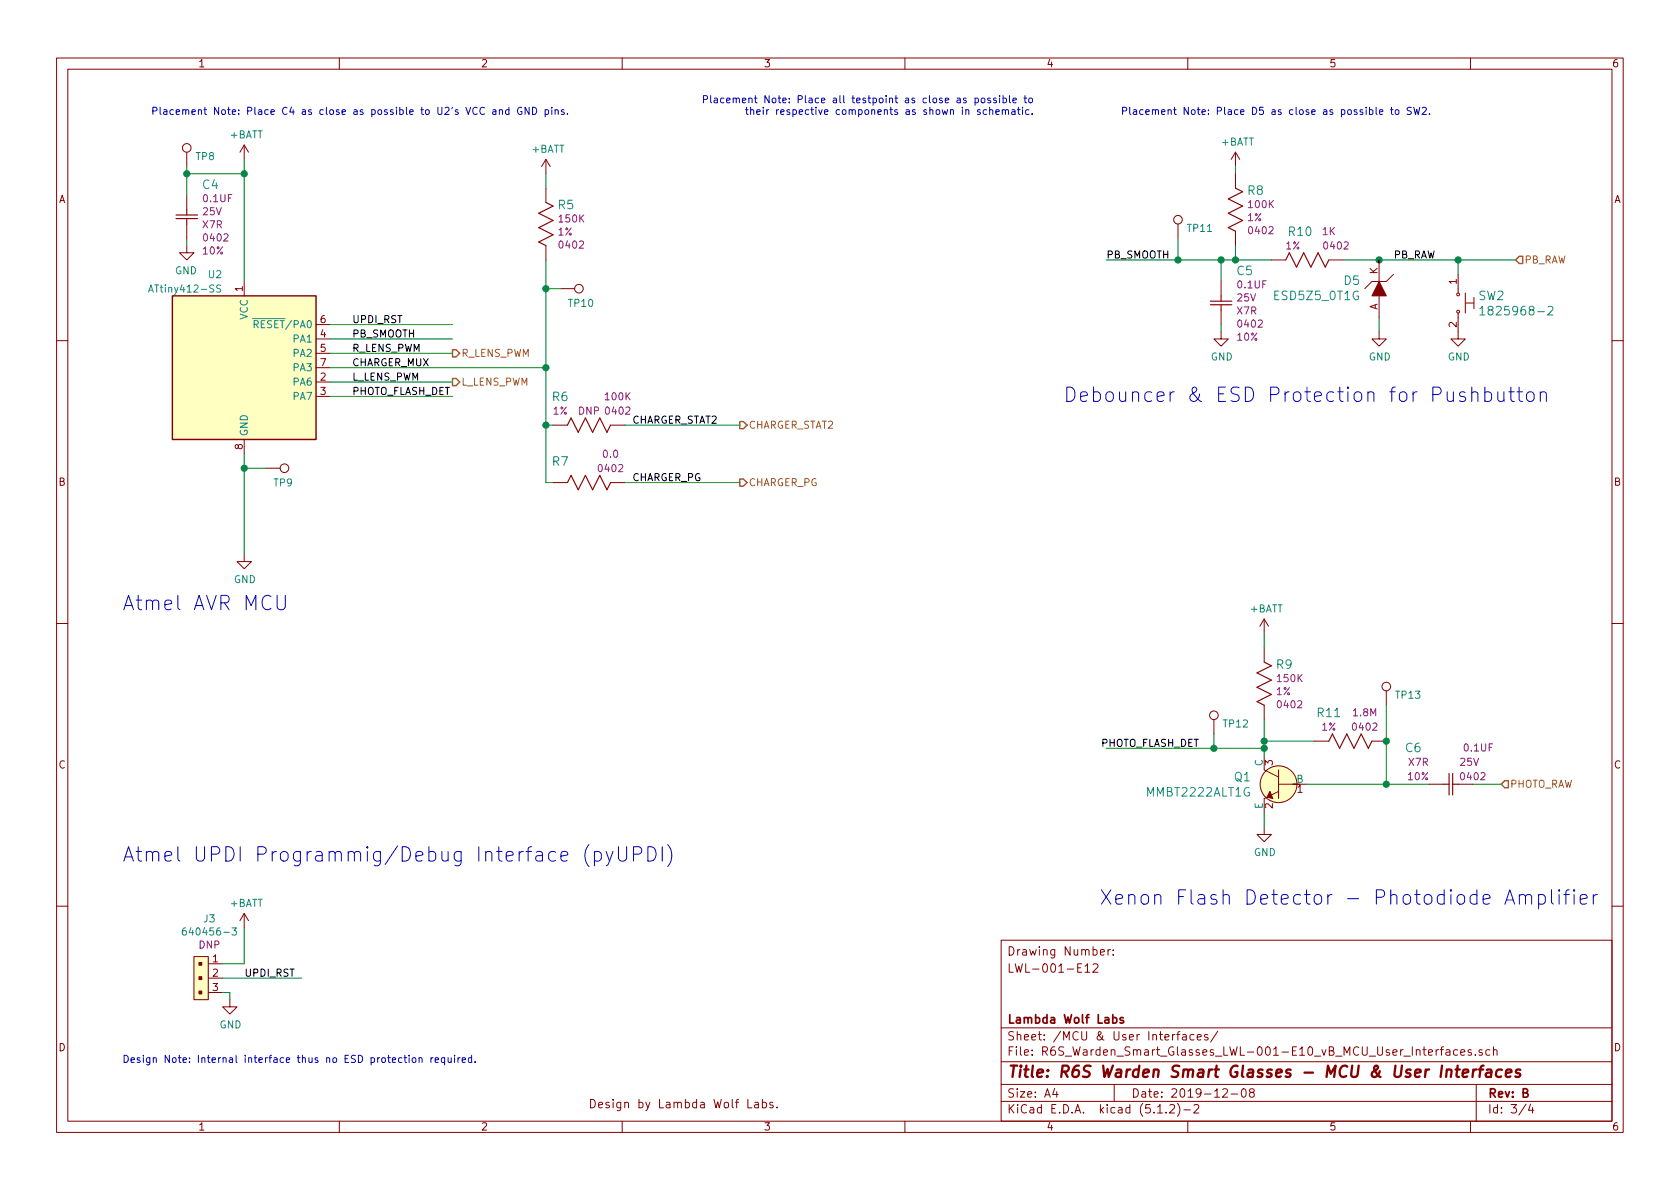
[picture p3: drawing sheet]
<svg xmlns="http://www.w3.org/2000/svg" width="297mm" height="210mm" viewBox="0 0 297 210" stroke-linecap="round" stroke-linejoin="round" font-family="sans-serif">
<g fill="none" stroke="#840000" stroke-width=".18">
<path d="M10 10.3h277v189.9h-277zM12 12.2h273v186.1h-273zM60 10.3v1.9M110 10.3v1.9M160 10.3v1.9M210 10.3v1.9M260 10.3v1.9M33 26.9v2.6M33 34.5v2.6M33 39.6v2.6M43.2 25.6v2.6M43.2 25.6l-.8 1.3"/>
<path d="M43.2 25.6l.7 1.3M96.5 28.2l-.7 1.3M96.5 28.2v2.5M96.5 33.3v2.5M96.5 28.2l.8 1.3M208.3 39.6v2.6M218.4 26.9l-.7 1.3M218.4 26.9v2.6M218.4 30.7v2.6M218.4 26.9l.8 1.3M33 43.4v1.3h-1.3l1.3 1.3 1.3-1.3h-1.3M43.2 49.8v2.5"/>
<path d="M55.9 59.9h2.5M55.9 57.4h2.5M96.5 43.4v2.6M99.1 51h2.5M215.9 58.7v1.2h1.3l-1.3 1.3-1.3-1.3h1.3M215.9 49.8v2.5M215.9 54.9v2.5M218.4 40.9v2.5M224.8 46h2.5M234.9 46h2.6M243.8 58.7v1.2h1.3l-1.3 1.3-1.2-1.3h1.2M243.8 46v3.8"/>
<path d="M243.8 52.3v3.8M246.4 48.5l-1.3 1.3h-2.5l-1.3 1.2M257.8 55.4v4.5h1.3l-1.3 1.3-1.3-1.3h1.3M257.8 48.5v3.3M259.1 51.8v3.6M259.1 53.6h1.5M260.6 52.6v2M10 60.2h2M43.2 77.7v2.6M55.9 67.6h2.5M55.9 70.1h2.5M55.9 62.5h2.5"/>
<path d="M55.9 65h2.5M97.8 75.2h2.5M107.9 75.2h2.6M285 60.2h2M43.2 98v1.3h1.2l-1.2 1.3-1.3-1.3h1.3M47 82.8h2.5M97.8 85.3h2.5M107.9 85.3h2.6M10 110.3h2M223.5 109.5v2.5M223.5 114.5v2.6M223.5 109.5l-.7 1.2"/>
<path d="M223.5 109.5l.8 1.2M285 110.3h2M214.6 127.2v2.6M223.5 133.6v2.5l2.6 1.3M223.5 124.7v2.5M226.1 138.7h5M226.1 139.9l-2.6 1.3v2.6M226.1 136.1v5.1M232.4 131.1h2.5M242.6 131.1h2.5M245.1 122.2v2.5M252.7 138.7h2.6"/>
<path d="M257.8 138.7h2.5M223.5 146.3v1.3h1.3l-1.3 1.2-1.3-1.2h1.3M10 160.2h2M34.3 169.2h2.5v7.6h-2.5zM36.8 170.4h2.6M36.8 173h2.6M36.8 175.5h2.6M40.6 176.8v1.2h1.3l-1.3 1.3-1.2-1.3h1.2M43.2 161.5v2.6M43.2 161.5l-.8 1.3M43.2 161.5l.7 1.3M177 166.3h108v32h-108z"/>
<path d="M191.8 170.9l.5-.5v1.5M191.8 171.9h.9M193.3 170.6l.2-.2h.3l.3 .2v.3l-.9 1h.9M194.6 168.4l.7-.1-.1-.3-.4-.1-.2 .2v.7h.6M195.9 167.9v1M196.3 167.9l-.4 .3M196.8 168.8v.1M196.8 168v.1M285 160.2h2M60 198.3v1.9M110 198.3v1.9M132.2 194.4v1.5h.7"/>
<path d="M133.5 195h.5l.1 .9M134.1 195.3h-.5l-.2 .2 .2 .4 .5-.1M134.8 195l.4-.1 .3 .3v.6l-.3 .1-.4-.1M134.8 194.4v1.5M136.7 195l-.4-.1-.2 .2 .1 .2 .5 .2v.3h-.6M137.4 195.8v.1M160 198.3v1.9M177 194.8h108M177 191.8h108M177 187.8h108M177 181.8h108M186.5 192.5l-.4 1h1"/>
<path d="M186.8 193v1M197 191.8v3M204.7 196.8h.8M206.2 196.7v.1M206.8 195.5l.2-.2h.4l.2 .2 .1 .3-.1 .2-.8 .8h.9M208.1 182.9h.5M208.2 195.1a1.71 1.71 0 0 1 0 2.3M208.6 182.4l-.3 .2v1.3M209.1 183h.6l.1 .9M209.3 196.3h1.2M209.8 183.3l-.6 .1a.29 .29 0 0 0-.2 .2 .29 .29 0 0 0 .2 .3l.6-.1M210 198.3v1.9"/>
<path d="M211.1 195.5l.2-.2h.4l.3 .5-1 1h1M211.1 183l-.4-.1-.3 .3 .1 .6 .2 .1 .4-.1M211.7 183.4l.7-.1-.1-.3-.4-.1-.2 .2 .1 .7h.5M213.5 183a.37 .37 0 0 0-.5 .1v.3l.5 .1 .1 .1-.2 .3-.4-.1M215.3 182.3l-1.3 2M216.2 192.7l.2-.2h.4l.2 .5-.9 1h.9M217.7 193.5h1.1M219.6 192.7l.4-.2a.94 .94 0 0 1 0 1.5 .82 .82 0 0 1-.4-1.3zM221.2 193.2l-.3-.3 .1-.2 .2-.2 .4 .1 .2 .2-.1 .2-.6 .2a.48 .48 0 0 0-.1 .7l.2 .1 .5-.1a.48 .48 0 0 0-.1-.7h-.1M254.4 185.6l-.5 .3M254.6 185.6h.6M255.2 185.1l-.3 .1v.1v1.3"/>
<path d="M255.7 185.7h.6l.1 .9M256.4 186h-.5l-.3 .3 .3 .3 .5-.1M257.7 185.7l-.4-.1-.3 .3 .1 .6h.6M258.3 186.1l.7-.1-.1-.3-.4-.1-.2 .2v.7h.6M260 198.3v1.9M260.1 185.7l-.3-.1-.2 .2v.2l.5 .2v.3h-.5M260.9 186.5v.1M261 191.8v6.5M262.1 185.7l-.4-.1-.2 .2 .1 .2 .5 .2v.3h-.6M263.4 185.7l-.4-.1-.3 .3 .1 .6 .2 .1 .4-.1M264.1 185.7l.2-.1 .3 .1 .1 .9M264.1 185.1v1.5"/>
<path d="M269.8 195.2l-1.2 2M270.6 195.2l-.3 1.1h.9M271 195.8v1"/>
<circle cx="33" cy="26.2" r=".76"/>
<circle cx="208.3" cy="38.9" r=".76"/>
<circle cx="102.4" cy="51" r=".76"/>
<circle cx="257.8" cy="55.1" r=".25"/>
<circle cx="257.8" cy="52.1" r=".25"/>
<circle cx="50.3" cy="82.8" r=".76"/>
<circle cx="214.6" cy="126.5" r=".76"/>
<circle cx="226.1" cy="138.7" r="3.3"/>
<circle cx="245.1" cy="121.4" r=".76"/>
</g>
<g fill="none" stroke="#840000" stroke-width=".41">
<path d="M255.8 189.3a.52 .52 0 0 1 .9 .1l-.2 1M255.8 189.1l-.1 1.3M257.4 189.1h.7M257.7 188.4l-.2 1.8 .1 .1 .4 .1M258.6 189.8l1-.2-.1-.4h-.7l-.2 1 .2 .2 .6-.1M260.5 189.1l-.2 1.3M261.1 189.1a.5 .5 0 0 0-.6 .4M261.5 189.1h.7M262.3 188.4l-.4 .1-.1 .2-.2 1.7M262.9 189.2h.8l-.1 1.2M263.7 189.6l-.7 .1a.4 .4 0 0 0-.3 .3 .4 .4 0 0 0 .2 .4l.7-.1M265.6 189.2a.68 .68 0 0 0-1 .3v.8l.2 .1 .6-.1"/>
<path d="M266.3 189.8l.9-.2v-.4l-.6-.1-.3 .3v.9l.2 .1 .6-.1M268.8 189.2a.49 .49 0 0 0-.8 .3l.1 .2 .5 .1 .2 .3-.3 .3-.6-.1"/>
</g>
<path d="M196.7 180l.5-.1 .3 .3-.1 .6-.2 .1-.5-.1M198.6 180a.37 .37 0 0 0-.6 .1l.1 .3 .5 .1 .1 .1-.2 .3-.5-.1" fill="none" stroke="#840000" stroke-width=".3"/>
<g fill="#ffffc2" stroke="#ffffc2" stroke-width=".18">
<path d="M30.5 52.3h25.4v25.4h-25.4z"/>
<path d="M34.3 169.2h2.5v7.6h-2.5z"/>
<circle cx="226.1" cy="138.7" r="3.3"/>
</g>
<path d="M30.5 52.3h25.4v25.4h-25.4z" fill="none" stroke="#840000" stroke-width=".25"/>
<path d="M26.3 51.7l.4-1.3 .4 1.3M26.4 51.3h.6M39 50.5l-.5-.1-.1 .1v.4l.5 .2 .1 .3-.2 .3-.5-.1M44.6 56.3h1.3M44.9 57.3l.7-.1v-.4l-.7-.1v1.3M261.6 54.6l.5-.4v1.5M261.6 55.7h.9M273.7 54.3l.6-.1 .2 .1 .1 .3-1 1.1h1M32.8 164.1h-.2a.79 .79 0 0 0-.1 1.2l.4-.1v-.5l-.4-.1-.3 .2M41 164.1h.8l-.4 .5 .3 .1 .1 .4-.2 .2-.6-.1" fill="none" stroke="#008484" stroke-width=".18"/>
<g fill="none" stroke="#008400" stroke-width=".18">
<path d="M33 29.5v5M33 30.7h10.2M43.2 28.2v21.6M96.5 30.7v2.6M218.4 29.5v1.2M33 42.2v1.2M58.4 57.4h21.6M58.4 59.9h21.6M96.5 46v39.3h1.3M96.5 51h2.6M195.6 46h29.2M208.3 42.2v3.8"/>
<path d="M215.9 46v3.8M215.9 57.4v1.3M218.4 43.4v2.6M237.5 46h30.5M243.8 56.1v2.6M257.8 46v2.5M58.4 62.5h21.6M58.4 70.1h21.6M58.4 65h38.1M58.4 67.6h21.6M96.5 75.2h1.3M110.5 75.2h20.3"/>
<path d="M43.2 80.3v17.7M43.2 82.8h3.8M110.5 85.3h20.3M223.5 112v2.5M195.6 132.3h27.9M214.6 129.8v2.5M223.5 127.2v6.4M223.5 131.1h8.9M231.1 138.7h21.6M245.1 124.7v14M260.3 138.7h5.1M223.5 143.8v2.5"/>
<path d="M39.4 173h13.9M39.4 175.5h1.2v1.3M43.2 164.1v6.3h-3.8"/>
</g>
<g fill="#840000" stroke="#840000" stroke-width=".18">
<path d="M35.2 170.2h.5v.5h-.5z"/>
<path d="M35.2 172.7h.5v.5h-.5z"/>
<path d="M35.2 175.3h.5v.5h-.5z"/>
<path d="M243.8 49.8l1.3 2.5h-2.5z"/>
<path d="M224.5 139.9l.5 1.3-1-.2z"/>
</g>
<g fill="#008400" stroke="#008400" stroke-width=".25">
<circle cx="43.2" cy="30.7" r=".51"/>
<circle cx="257.8" cy="46" r=".51"/>
<circle cx="215.9" cy="46" r=".51"/>
<circle cx="218.4" cy="46" r=".51"/>
<circle cx="243.8" cy="46" r=".51"/>
<circle cx="33" cy="30.7" r=".51"/>
<circle cx="43.2" cy="82.8" r=".51"/>
<circle cx="96.5" cy="51" r=".51"/>
<circle cx="208.3" cy="46" r=".51"/>
<circle cx="223.5" cy="131.1" r=".51"/>
<circle cx="245.1" cy="138.7" r=".51"/>
<circle cx="223.5" cy="132.3" r=".51"/>
<circle cx="214.6" cy="132.3" r=".51"/>
<circle cx="245.1" cy="131.1" r=".51"/>
<circle cx="96.5" cy="65" r=".51"/>
<circle cx="96.5" cy="75.2" r=".51"/>
</g>
<path d="M268.6 45.3h.6v1.3h-.6l-.6-.6zM80 66.9h.6l.7 .7-.7 .6h-.6zM80 61.8h.6l.7 .7-.7 .6h-.6zM130.8 74.5h.6l.7 .7-.7 .6h-.6zM130.8 84.7h.6l.7 .6-.7 .7h-.6zM266.1 138h.6v1.3h-.6l-.7-.6z" fill="none" stroke="#848400" stroke-width=".25"/>
<g fill="none" stroke="#0000c2" stroke-width=".18">
<path d="M87.1 19.5h.5l.1 .7M87.7 19.7l-.4 .1-.2 .1v.3h.6M88.3 19.5l.2-.1 .3 .1v.7M88.3 19.4v.8M90 19.5l-.4-.1-.2 .2 .1 .6h.5M90 19v1.2M92.2 19a.59 .59 0 0 0-.7 .6 .59 .59 0 0 0 .7 .6l.1-.5h-.3M93.5 19v1.2l-.7-1.2v1.2M94.2 19a.64 .64 0 0 1 .7 .6 .64 .64 0 0 1-.7 .6zM96.4 19.5l.4-.1 .2 .2-.1 .6h-.5M96.4 19.4v1.3M97.6 19v.1"/>
<path d="M97.6 19.4v.8M98.1 19.5l.2-.1 .3 .1 .1 .7M98.1 19.4v.8M99.7 19.5l-.3-.1-.2 .2 .1 .2 .4 .1v.3h-.5M124.4 17.6l.6-.1v-.5l-.1-.1h-.5v1.3M125.7 16.9v1.1l.1 .2M126.3 17.4h.5v.8M126.8 17.6l-.4 .1-.2 .2 .2 .3 .4-.1M128 17.4l-.4-.1-.2 .3 .1 .5h.5M128.5 17.7l.6-.1-.1-.2-.3-.1-.2 .2v.6h.5M129.6 17.5l.2-.2 .3 .1 .1 .8M129.6 17.3v.9"/>
<path d="M130.2 17.5l.2-.2 .3 .1v.8M131.3 17.7l.6-.1-.1-.2-.4-.1-.1 .2v.6h.5M131.8 19.4h.5M132 19v1.1l.3 .1M132.4 17.5l.2-.2 .3 .1 .1 .8M132.4 17.3v.9M132.7 19.5l.2-.1 .3 .1 .1 .7M132.7 19v1.2M133.8 19.8l.6-.1-.1-.2-.3-.1-.2 .2 .1 .6h.4M135 19.4v.8M135.6 19.4v.8M135.9 19.4l-.3 .2"/>
<path d="M137.3 19.4v.8M137.7 19.4l-.4 .2M179.9 19.4h.5M180.1 19v1.1l.3 .1M180.8 19v.1M180.8 19.4v.8M181 17.3h.5M181.2 16.9v1.1l.3 .2M181.9 17.5l.2-.2 .4 .2v.5l-.1 .1-.3 .1-.2-.1zM181.9 19.5l-.3-.1-.3 .2 .2 .6h.4M242.1 19.5l.4-.1 .2 .2-.1 .6h-.5M243.3 19v1.1l.2 .1"/>
<path d="M243.9 19.8l.6-.1-.1-.2-.3-.1-.2 .2 .1 .6h.4M245.8 19.4h.5M246 19v1.1l.3 .1M246.7 19.5l.2-.1 .4 .1v.5l-.1 .2h-.3l-.2-.1zM249.5 19h-.5l-.2 .2 .1 .3 .6 .3v.3l-.2 .1h-.5M250 19l.3 1.2 .2-.9 .2 .9 .3-1.2M251.5 19.1l.4-.1 .3 .3-.8 .9h.8M100.3 20.1v.1M182.5 20.1v.1M252.7 20.1v.1M259 69.4l-.6-.1-.2 .1-.1 .2 .1 .4 .8 .3 .2 .2-.2 .4-.2 .1-.7-.1M260.2 69.5a.63 .63 0 0 1 1.1 .1v1.4"/>
<path d="M260.2 68.4v2.6M262.5 69.4l.7-.1 .4 .2 .1 .3v.7l-.2 .4-.3 .1-.7-.1M262.5 68.4v2.6M264.8 69.3v1.3l.1 .3a.66 .66 0 0 0 1-.2M265.9 69.3v1.7M266.8 69.3h.9M267.1 68.4v2.2l.2 .3 .4 .1M268.2 69.3h1M268.6 68.4v2.2l.1 .3 .5 .1M270 69.5a.69 .69 0 0 1 .7-.2 .69 .69 0 0 1 .5 .5v.7a.7 .7 0 0 1-.6 .5 .7 .7 0 0 1-.7-.5v-.7zM272.3 69.5a.61 .61 0 0 1 1.1 .1v1.4M272.3 69.3v1.7"/>
<path d="M49 105.3v2l.1 .3 .4 .2h.5l.4-.5v-2M104.1 149.3a2.98 2.98 0 0 0 0 3.9M105.1 150.7l.7-.1 .5 .4v.8l-.2 .3-.3 .2-.7-.2M105.1 150.6v2.5M107.2 150.6l.6 1.7M108.4 150.6l-.9 2.3-.3 .2M109.3 149.7v2.1l.3 .3 .2 .2h.5l.5-.5v-2.1M112 151h1a.68 .68 0 0 0 .5-.6 .68 .68 0 0 0-.5-.7h-1v2.6M114.6 149.7a1.31 1.31 0 0 1 1.3 .7 1.31 1.31 0 0 1-.2 1.5l-.2 .2-.4 .2h-.5zM117.1 149.7v2.6M118.1 149.3a2.98 2.98 0 0 1 0 3.9M266.1 159.9l.9-2.6 .8 2.6"/>
<path d="M266.3 159.2h1.2M268.6 158.4a.63 .63 0 0 1 1.1 .1v1.4M268.6 158.2v1.7M269.7 158.5l.4-.3 .6 .1 .1 .2v1.4M272 158.3l.7-.1 .3 .1 .2 .4v.7l-.2 .4-.3 .1-.7-.1M272 158.2v2.5M274.3 157.3v2.2l.4 .4M275.7 157.3l-.2 .2 .2 .1 .1-.1-.1-.2v.3M275.7 158.2v1.7M276.5 158.2h1M277.5 157.3l-.5 .2-.1 .2v2.2M278.3 157.3l-.1 .2 .1 .1 .1-.1-.1-.2v.3"/>
<path d="M278.3 158.2v1.7M279.4 159l1.2-.2-.1-.5-.7-.1-.4 .3v1l.1 .3 .3 .1 .7-.1M281.7 158.2v1.7M282.4 158.2a.64 .64 0 0 0-.7 .5M72.3 186.6v.1M72.3 187v.9M73 187.1l.3-.1 .2 .2-.1 .6-.3 .1-.2-.3zM74.1 187.2l.2-.2 .3 .1v.8M74.1 187v.9M76.2 187v.9M76.6 187l-.4 .3M76.9 187.4l.6-.1v-.2l-.4-.1-.2 .2 .1 .6h.5"/>
<path d="M78.6 187.1l-.3-.1-.3 .3 .1 .5h.5M78.6 187v1.3M79.2 187l.1 .8 .3 .1 .2-.1M79.8 187v.9M80.4 186.6v.1M80.4 187v.9M81 187v.9M81.4 187l-.4 .3M81.7 187.4l.6-.1-.1-.2-.3-.1-.2 .2 .1 .6h.4M83.4 187.1l-.4-.1-.2 .3 .1 .5h.5M83.4 186.6v1.3M84 187.8v.1"/>
</g>
<g fill="none" stroke="#840000" stroke-width=".2">
<path d="M31.1 38h3.8M31.1 38.7h3.8M33 37.1v.9M33 38.7v.9M96.5 35.8l1.3 .6-2.6 1.3 2.6 1.3-2.6 1.3 2.6 1.2-2.6 1.3 1.3 .6M218.4 33.3l1.3 .6-2.5 1.3 2.5 1.2-2.5 1.3 2.5 1.3-2.5 1.3 1.2 .6M214 53.3h3.8M214 53.9h3.8M215.9 52.3v1M215.9 53.9v1M227.3 46l.7-1.3 1.2 2.5 1.3-2.5 1.3 2.5 1.2-2.5 1.3 2.5 .6-1.2M100.3 75.2l.7-1.3 1.2 2.5 1.3-2.5 1.3 2.5 1.2-2.5 1.3 2.5 .6-1.2"/>
<path d="M100.3 85.3l.7-1.2 1.2 2.5 1.3-2.5 1.3 2.5 1.2-2.5 1.3 2.5 .6-1.3M223.5 117.1l1.3 .6-2.6 1.3 2.6 1.3-2.6 1.2 2.6 1.3-2.6 1.3 1.3 .6M234.9 131.1l.7-1.3 1.3 2.5 1.2-2.5 1.3 2.5 1.3-2.5 1.2 2.5 .7-1.2M255.3 138.7h.9M256.2 136.8v3.8M256.8 138.7h1M256.8 136.8v3.8"/>
</g>
<g font-size="3.5" fill="#0000c2">
<text x="188" y="71.1">Debouncer &amp; ESD Protection for Pushbutton</text>
<text x="21.6" y="107.9">Atmel AVR MCU</text>
<text x="21.6" y="152.4">Atmel UPDI Programmig/Debug Interface (pyUPDI)</text>
<text x="194.3" y="160">Xenon Flash Detector - Photodiode Amplifier</text>
</g>
<text font-size="2.8" fill="#840000" x="178" y="190.5">Title: R6S Warden Smart Glasses - MCU &amp; User Interfaces</text>
<g font-size="2.1" fill="#008484">
<text x="35.9" y="33.4">C4</text>
<text x="220.6" y="34.5">R8</text>
<text x="98.7" y="37">R5</text>
<text x="227.9" y="41.7">R10</text>
<text x="218.7" y="48.7">C5</text>
<text x="225.5" y="53.1">ESD5Z5_0T1G</text>
<text x="237.7" y="50.4">D5</text>
<text x="261.4" y="53.1">SW2</text>
<text x="263" y="55.8">1825968-2</text>
<text x="97.7" y="70.9">R6</text>
<text x="97.7" y="82.4">R7</text>
<text x="225.7" y="118.3">R9</text>
<text x="233" y="126.8">R11</text>
<text x="248.5" y="133">C6</text>
<text x="202.9" y="140.9">MMBT2222ALT1G</text>
<text x="218.3" y="138.2">Q1</text>
</g>
<g font-size="2.1" fill="#840000">
<text x="178" y="172">LWL-001-E12</text>
<text x="178" y="169">Drawing Number:</text>
<text x="178" y="184">Sheet: /MCU &amp; User Interfaces/</text>
<text x="178" y="181">Lambda Wolf Labs</text>
<text x="178" y="186.7">File: R6S_Warden_Smart_Glasses_LWL-001-E10_vB_MCU_User_Interfaces.sch</text>
<text x="104" y="196">Design by Lambda Wolf Labs.</text>
<text x="178" y="196.9">KiCad E.D.A. kicad (5.1.2)-2</text>
<text x="178" y="194.1">Size: A4</text>
<text x="200" y="194.1">Date: 2019-12-08</text>
<text x="263" y="194.1">Rev: B</text>
<text x="263" y="196.9">Id: 3/4</text>
</g>
<g font-size="1.8" fill="#840000">
<text x="35" y="11.9">1</text>
<text x="85" y="11.9">2</text>
<text x="135" y="11.9">3</text>
<text x="185" y="11.9">4</text>
<text x="235" y="11.9">5</text>
<text x="285" y="11.9">6</text>
<text x="10.4" y="35.9">A</text>
<text x="285.4" y="35.9">A</text>
<text x="42.9" y="51.5" transform="rotate(-90 42.9 51.5)">1</text>
<text x="243.6" y="48.5" transform="rotate(-90 243.6 48.5)">K</text>
<text x="257.6" y="50.3" transform="rotate(-90 257.6 50.3)">1</text>
<text x="56.7" y="59.7">4</text>
<text x="56.7" y="57.1">6</text>
<text x="243.6" y="54.9" transform="rotate(-90 243.6 54.9)">A</text>
<text x="257.6" y="57.9" transform="rotate(-90 257.6 57.9)">2</text>
<text x="56.7" y="62.2">5</text>
<text x="56.7" y="64.8">7</text>
<text x="56.7" y="67.3">2</text>
<text x="56.7" y="69.8">3</text>
<text x="42.9" y="79.5" transform="rotate(-90 42.9 79.5)">8</text>
<text x="10.4" y="85.9">B</text>
<text x="285.4" y="85.9">B</text>
<text x="10.4" y="135.9">C</text>
<text x="225" y="135.4" transform="rotate(-90 225 135.4)">3</text>
<text x="285.4" y="135.9">C</text>
<text x="225" y="143" transform="rotate(-90 225 143)">2</text>
<text x="229.4" y="140.2">1</text>
<text x="37.6" y="170.2">1</text>
<text x="37.6" y="172.7">2</text>
<text x="37.6" y="175.3">3</text>
<text x="10.4" y="185.9">D</text>
<text x="285.4" y="185.9">D</text>
<text x="35" y="199.9">1</text>
<text x="85" y="199.9">2</text>
<text x="135" y="199.9">3</text>
<text x="185" y="199.9">4</text>
<text x="235" y="199.9">5</text>
<text x="285" y="199.9">6</text>
</g>
<g font-size="1.8" fill="#0000c2">
<text x="26.7" y="20.3">Placement Note: Place C4 as close as possible to U2's VCC and GND pins.</text>
<text x="133.7" y="18.3">Placement Note: Place all testpoint as close as possible to</text>
<text x="138.6" y="20.3">their respective components as shown in schematic.</text>
<text x="198.1" y="20.3">Placement Note: Place D5 as close as possible to SW2.</text>
<text x="21.6" y="188">Design Note: Internal interface thus no ESD protection required.</text>
</g>
<g font-size="1.8" fill="#008484">
<text x="34.7" y="28.3">TP8</text>
<text x="40.7" y="24.5">+BATT</text>
<text x="94" y="27">+BATT</text>
<text x="216" y="25.7">+BATT</text>
<text x="210" y="41">TP11</text>
<text x="27" y="51.7">ATtiny412-SS</text>
<text x="30.9" y="48.5">GND</text>
<text x="36.9" y="49.2">U2</text>
<text x="43.8" y="56.6" transform="rotate(-90 43.8 56.6)">VCC</text>
<text x="45.5" y="58">RESET/PA0</text>
<text x="100.6" y="54.3">TP10</text>
<text x="51.9" y="60.6">PA1</text>
<text x="51.9" y="63.1">PA2</text>
<text x="51.9" y="65.7">PA3</text>
<text x="214.1" y="63.7">GND</text>
<text x="242" y="63.7">GND</text>
<text x="256" y="63.7">GND</text>
<text x="51.9" y="68.2">PA6</text>
<text x="51.9" y="70.7">PA7</text>
<text x="43.8" y="77.2" transform="rotate(-90 43.8 77.2)">GND</text>
<text x="48.4" y="86">TP9</text>
<text x="41.4" y="103.1">GND</text>
<text x="221" y="108.3">+BATT</text>
<text x="246.9" y="123.6">TP13</text>
<text x="216.4" y="128.6">TP12</text>
<text x="223.3" y="135.5" transform="rotate(-90 223.3 135.5)">C</text>
<text x="223.3" y="143.1" transform="rotate(-90 223.3 143.1)">E</text>
<text x="229.2" y="138.4">B</text>
<text x="221.7" y="151.4">GND</text>
<text x="40.7" y="160.4">+BATT</text>
<text x="33.3" y="165.4">640456-3</text>
<text x="36.1" y="163.1">J3</text>
<text x="38.8" y="181.9">GND</text>
</g>
<g font-size="1.8" fill="#840084">
<text x="36" y="35.8">0.1UF</text>
<text x="35.9" y="40.4">X7R</text>
<text x="35.9" y="38.1">25V</text>
<text x="98.7" y="41.7">1%</text>
<text x="98.9" y="39.3">150K</text>
<text x="220.6" y="39.1">1%</text>
<text x="220.9" y="36.8">100K</text>
<text x="221" y="41.4">0402</text>
<text x="233.8" y="41.6">1K</text>
<text x="35.9" y="45">10%</text>
<text x="36.2" y="42.7">0402</text>
<text x="99.1" y="44">0402</text>
<text x="227.3" y="44.1">1%</text>
<text x="234.3" y="44.1">0402</text>
<text x="218.8" y="53.3">25V</text>
<text x="218.9" y="51">0.1UF</text>
<text x="218.7" y="55.6">X7R</text>
<text x="219.1" y="57.9">0402</text>
<text x="218.8" y="60.2">10%</text>
<text x="107.1" y="70.8">100K</text>
<text x="97.8" y="73.3">1%</text>
<text x="102.3" y="73.3">DNP</text>
<text x="107.3" y="73.3">0402</text>
<text x="106" y="83.5">0402</text>
<text x="106.7" y="80.9">0.0</text>
<text x="225.7" y="122.9">1%</text>
<text x="225.9" y="120.6">150K</text>
<text x="226.1" y="125.2">0402</text>
<text x="233.7" y="129.2">1%</text>
<text x="239.3" y="126.7">1.8M</text>
<text x="239.3" y="129.2">0402</text>
<text x="249" y="138">10%</text>
<text x="249.1" y="135.4">X7R</text>
<text x="258.2" y="135.4">25V</text>
<text x="258.4" y="138">0402</text>
<text x="259" y="132.9">0.1UF</text>
<text x="35.2" y="167.7">DNP</text>
</g>
<g font-size="1.8">
<text x="195.6" y="45.7">PB_SMOOTH</text>
<text x="246.4" y="45.7">PB_RAW</text>
<text x="62.2" y="57.1">UPDI_RST</text>
<text x="62.2" y="59.7">PB_SMOOTH</text>
<text x="62.2" y="62.2">R_LENS_PWM</text>
<text x="62.2" y="64.8">CHARGER_MUX</text>
<text x="62.2" y="67.3">L_LENS_PWM</text>
<text x="62.2" y="69.8">PHOTO_FLASH_DET</text>
<text x="111.8" y="74.9">CHARGER_STAT2</text>
<text x="111.8" y="85.1">CHARGER_PG</text>
<text x="194.4" y="132.1">PHOTO_FLASH_DET</text>
<text x="43.2" y="172.7">UPDI_RST</text>
</g>
<g font-size="1.8" fill="#848400">
<text x="269.5" y="46.6">PB_RAW</text>
<text x="81.5" y="63.1">R_LENS_PWM</text>
<text x="81.5" y="68.2">L_LENS_PWM</text>
<text x="132.3" y="75.8">CHARGER_STAT2</text>
<text x="132.3" y="86">CHARGER_PG</text>
<text x="267" y="139.3">PHOTO_RAW</text>
</g>
</svg>
